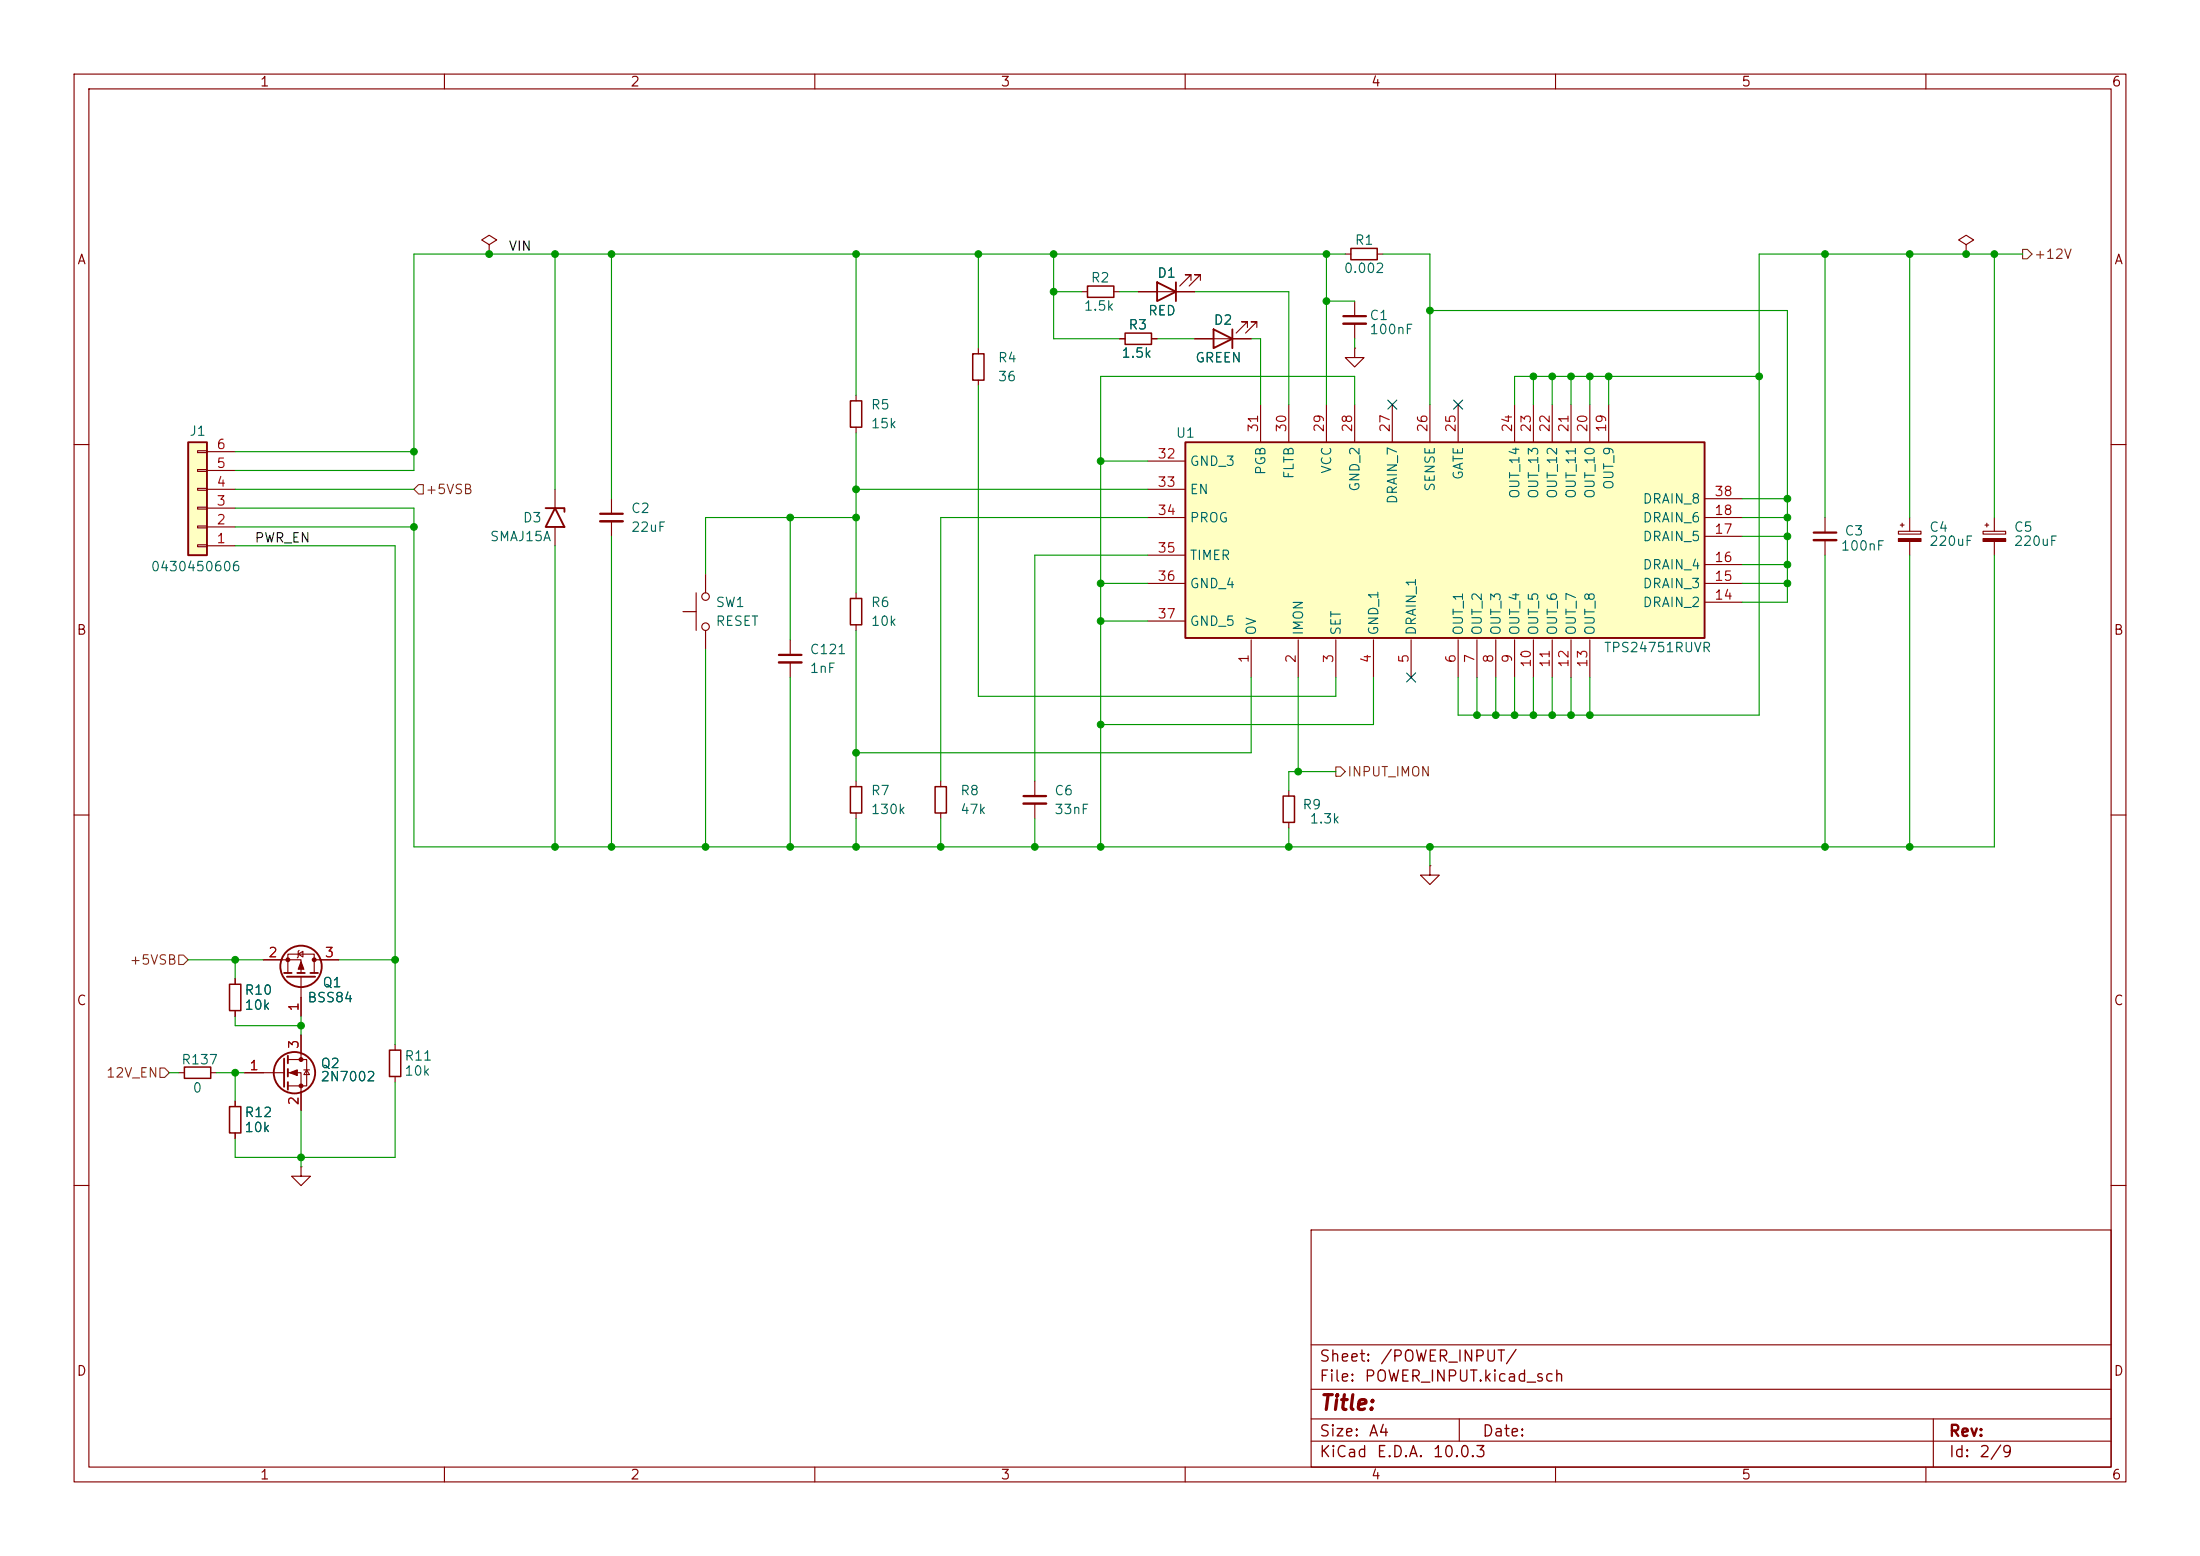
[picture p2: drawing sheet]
<svg xmlns="http://www.w3.org/2000/svg" width="297mm" height="210mm" viewBox="0 0 297 210" stroke-linecap="round" stroke-linejoin="round" font-family="sans-serif">
<g fill="none" stroke="#840000" stroke-width=".15">
<path d="M10 10h277v190h-277zM12 12h273v186h-273zM60 10v2M110 10v2M160 10v2M210 10v2M260 10v2M181.6 34.3h.8M185.9 34.3h.8M10 60h2M95.2 77.5v2.5M285 60h2"/>
<path d="M92.2 82.6h1.8M94 80v5.1M95.2 85.1v2.5M106.7 86.4v2M106.7 89.4v2M115.6 80v.8M115.6 84.3v.8M10 110h2M115.6 105.4v.8M115.6 109.7v.8M127 105.4v.8M127 109.7v.8"/>
<path d="M174 106.7v.7M174 111v.8M285 110h2M40.6 139.7v3.3M24.1 144.8h.8M28.4 144.8h.8M33 144.8h5.4M38.9 143h2.5v3.6h-2.5M38.9 144.8h1.7v5.1M41 144.4h.8M41.4 144.4l.4 .6h-.8zM53.3 141v.7"/>
<path d="M53.3 145.3v.8M10 160h2M177 166h108v32h-108zM285 160h2M60 198v2M110 198v2M160 198v2M177 194.5h108M177 191.5h108M177 187.5h108M177 181.5h108M197 191.5v3"/>
<path d="M210 198v2M260 198v2M261 191.5v6.5"/>
<circle cx="95.3" cy="84.6" r=".51"/>
<circle cx="95.3" cy="80.5" r=".51"/>
</g>
<path d="M105.2 88.4h3" fill="none" stroke="#840000" stroke-width=".3"/>
<path d="M105.2 89.4h3" fill="none" stroke="#840000" stroke-width=".33"/>
<path d="M182.4 33.5h3.5v1.6h-3.5zM114.8 80.8h1.5v3.5h-1.5zM114.8 106.2h1.5v3.5h-1.5zM126.2 106.2h1.6v3.5h-1.6zM173.2 107.4h1.6v3.6h-1.6zM24.9 144h3.5v1.5h-3.5zM52.6 141.7h1.5v3.6h-1.5z" fill="none" stroke="#840000" stroke-width=".2"/>
<g fill="none" stroke="#840000" stroke-width=".25">
<path d="M38.4 142.9v3.8M38.9 142.5v1M38.9 144.3v1M38.9 146.1v1"/>
<circle cx="39.8" cy="144.8" r="2.79"/>
</g>
<g fill="#840000" stroke="#840000" stroke-width=".15">
<path d="M39.1 144.8l1-.4v.8z"/>
<circle cx="40.6" cy="143" r=".25"/>
<circle cx="40.6" cy="146.6" r=".25"/>
</g>
<path d="M160 59.7h70.1v26.4h-70.1z" fill="#ffffc2"/>
<g fill="none" stroke="#840000" stroke-width=".25">
<path d="M156.2 38.1l2.5 1.3-2.5 1.2zM158.7 38.1v2.5M160 59.7h70.1v26.4h-70.1zM163.8 44.5l2.6 1.2-2.6 1.3zM166.4 44.5v2.5M73.7 68.6h2.5v.5M74.9 68.6l1.3 2.5h-2.5zM38.4 131.3h1M38.7 131.8h3.8M40.1 131.3h1M41.9 131.3h1"/>
<circle cx="40.6" cy="130.4" r="2.79"/>
</g>
<g fill="none" stroke="#840000" stroke-width=".15">
<path d="M66 33l1.1-.6-1.1-.6-1 .6 1 .6v1.3M66 34.3h.1M146 39.4h.8M150.4 39.4h.7M153.7 39.4h7.6M160.8 37.8v-.7h-.8h.8l-1.5 1.5M162.1 37.8v-.7h-.8h.8l-1.6 1.5M265.4 33l1-.6-1-.6-1 .6 1 .6v1.3M265.4 34.3h.1M115.6 53.3v.8M115.6 57.7v.7M132.1 47v.8"/>
<path d="M132.1 51.3v.8M151.1 45.7h.8M155.4 45.7h.8M161.3 45.7h7.6M168.4 44.2v-.8h-.8h.8l-1.5 1.6M169.7 44.2v-.8h-.8h.8l-1.6 1.6M170.2 54.6v5.1M174 54.6v5.1M179.1 54.6v5.1M182.9 54.6v5.1M188 54.6v5.1M193 54.6v5.1"/>
<path d="M196.8 54.6v5.1M204.5 54.6v5.1M207 54.6v5.1M209.5 54.6v5.1M212.1 54.6v5.1M214.6 54.6v5.1M217.2 54.6v5.1M74.9 66v2.6M74.9 71.1v2.6M82.5 67.3v2M82.5 70.4v2M154.9 78.7h5.1"/>
<path d="M154.9 69.9h5.1M154.9 62.2h5.1M154.9 66h5.1M154.9 74.9h5.1M230.1 78.7h5.1M230.1 76.2h5.1M230.1 72.4h5.1M230.1 69.9h5.1M230.1 67.3h5.1M246.4 69.9v2M246.4 72.9v2M256.3 71.7h3v.4h-3z"/>
<path d="M256.5 70.9h.5M256.8 70.6v.5M257.8 69.9v1.8M257.8 73.1v1.8M267.7 71.7h3.1v.4h-3.1zM268 70.9h.5M268.2 70.6v.5M269.2 69.9v1.8M269.2 73.1v1.8M154.9 83.8h5.1M168.9 86.4v5M175.3 86.4v5"/>
<path d="M180.3 86.4v5M185.4 86.4v5M190.5 86.4v5M196.8 86.4v5M199.4 86.4v5M201.9 86.4v5M204.5 86.4v5M207 86.4v5M209.5 86.4v5M212.1 86.4v5M214.6 86.4v5M230.1 81.3h5.1"/>
<path d="M139.7 105.4v2M139.7 108.5v2M193 116.8v1.3h1.3l-1.3 1.3-1.2-1.3h1.2M193 116.8h.1M31.7 132.1v.7M31.7 136.4v.8M35.6 129.5h5v1.8M38.9 131.3v-2.5h3.5v2.5M40.3 128.8l.6-.4v.8zM40.4 128.3l-.1 .1v.8l-.2 .1M40.6 131.8v5.4M42.4 129.5h3.3"/>
<path d="M31.7 148.6v.8M31.7 152.9v.8M40.6 157.5v1.3h1.3l-1.3 1.2-1.2-1.2h1.2M40.6 157.5h.1"/>
</g>
<g fill="#840000" stroke="#840000" stroke-width=".15">
<path d="M40.6 129.8l.4 1h-.7z"/>
<path d="M256.3 72.7h3v.4h-3z"/>
<path d="M267.7 72.7h3.1v.4h-3.1z"/>
<circle cx="42.4" cy="129.5" r=".25"/>
<circle cx="38.9" cy="129.5" r=".25"/>
</g>
<path d="M146.8 38.6h3.6v1.5h-3.6zM114.8 54.1h1.5v3.6h-1.5zM131.3 47.8h1.5v3.5h-1.5zM151.9 45h3.5v1.5h-3.5zM31 132.8h1.5v3.6h-1.5zM31 149.4h1.5v3.5h-1.5z" fill="none" stroke="#840000" stroke-width=".2"/>
<path d="M81 69.3h3.1M244.9 71.9h3M138.2 107.4h3" fill="none" stroke="#840000" stroke-width=".3"/>
<path d="M81 70.4h3.1M244.9 72.9h3M138.2 108.5h3" fill="none" stroke="#840000" stroke-width=".33"/>
<path d="M25.4 59.7h2.5v15.2h-2.5z" fill="#ffffc2"/>
<path d="M25.4 59.7h2.5v15.2h-2.5z" fill="none" stroke="#840000" stroke-width=".25"/>
<g fill="none" stroke="#840000" stroke-width=".15">
<path d="M153.7 39.4h2.5M158.7 39.4h2.6M151.1 45.7h.8M155.4 45.7h.8M161.3 45.7h2.5M166.4 45.7h2.5M182.9 47v1.3h1.2l-1.2 1.2-1.3-1.2h1.3M182.9 47h.1M182.9 40.6v2.1M182.9 43.7v2M26.7 73.5h1.2v.3h-1.2zM26.7 71h1.2v.2h-1.2z"/>
<path d="M26.7 68.5h1.2v.2h-1.2zM26.7 65.9h1.2v.3h-1.2zM26.7 63.4h1.2v.2h-1.2zM26.7 60.8h1.2v.3h-1.2zM27.9 73.7h3.8M27.9 71.1h3.8M27.9 68.6h3.8M27.9 66h3.8M27.9 63.5h3.8M27.9 61h3.8M31.7 132.1v.7M31.7 136.4v.8"/>
<path d="M35.6 129.5h2.5M40.6 134.6v2.6M40.6 139.7v2.5M43.2 129.5h2.5M31.7 148.6v.8M31.7 152.9v.8M33 144.8h2.6M40.6 147.3v2.6"/>
</g>
<path d="M181.4 42.7h3" fill="none" stroke="#840000" stroke-width=".3"/>
<path d="M181.4 43.7h3" fill="none" stroke="#840000" stroke-width=".33"/>
<path d="M273 33.7h.7l.6 .6-.6 .6h-.7zM55.9 66l.6-.6h.6v1.3h-.6zM180.3 103.5h.7l.6 .6-.6 .7h-.7zM24.1 128.9h.7l.6 .6-.6 .7h-.7zM21.6 144.1h.6l.7 .7-.7 .6h-.6z" fill="none" stroke="#725600" stroke-width=".15"/>
<g fill="none" stroke="#009600" stroke-width=".15">
<path d="M74.9 34.3v31.7M82.5 34.3v33M115.6 34.3v19M132.1 34.3v12.7M142.2 34.3v11.4h8.9M142.2 39.4h3.8M151.1 39.4h2.6M161.3 39.4h12.7v15.2M179.1 34.3v20.3M181.6 34.3h-125.7v29.2h-24.2M186.7 34.3h6.3v20.3M246.4 34.3v35.6"/>
<path d="M257.8 34.3v35.6M269.2 34.3v35.6M273 34.3h-35.5v62.2h-40.7v-5.1M115.6 58.4v21.6M132.1 52.1v41.9h48.2v-2.6M156.2 45.7h5.1M168.9 45.7h1.3v8.9M179.1 40.6h3.8M182.9 54.6v-3.8h-34.3v63.5M182.9 45.7v1.3M193 41.9h48.3v39.4h-6.1M207 50.8v3.8"/>
<path d="M209.5 50.8v3.8M212.1 50.8v3.8M214.6 50.8v3.8M217.2 50.8v3.8M237.5 50.8h-33v3.8M31.7 68.6h24.2v45.7h213.3v-39.4M31.7 66h24.2M31.7 73.7h21.6v67.3M31.7 61h24.2M31.7 71.1h24.2M74.9 73.7v40.6M82.5 72.4v41.9"/>
<path d="M106.7 69.9v16.5M115.6 69.9h-20.4v7.6M115.6 66h39.3M148.6 78.7h6.3M148.6 62.2h6.3M154.9 69.9h-27.9v35.5M154.9 74.9h-15.2v30.5M235.2 72.4h6.1M235.2 78.7h6.1M235.2 76.2h6.1M235.2 69.9h6.1M235.2 67.3h6.1"/>
<path d="M246.4 74.9v39.4M257.8 74.9v39.4M95.2 87.6v26.7M106.7 91.4v22.9M115.6 85.1v20.3M148.6 83.8h6.3M168.9 91.4v10.2h-53.3M175.3 91.4v12.7M185.4 91.4v6.4h-36.8M199.4 91.4v5.1M201.9 91.4v5.1M204.5 91.4v5.1"/>
<path d="M207 91.4v5.1M209.5 91.4v5.1M212.1 91.4v5.1M214.6 91.4v5.1M115.6 110.5v3.8M127 110.5v3.8M139.7 110.5v3.8M174 111.8v2.5M180.3 104.1h-6.3v2.6M193 114.3v2.5M25.4 129.5h10.2M31.7 129.5v2.6"/>
<path d="M31.7 137.2v1.2h8.9M40.6 137.2v2.5M45.7 129.5h7.6M22.9 144.8h1.2M29.2 144.8h3.8M31.7 144.8v3.8M40.6 149.9v7.6M53.3 146.1v10.1h-21.6v-2.5"/>
</g>
<path d="M187.4 54l1.2 1.2M188.6 54l-1.2 1.2M196.2 54l1.3 1.2M197.5 54l-1.3 1.2M189.9 90.8l1.2 1.2M191.1 90.8l-1.2 1.2" fill="none" stroke="#000084" stroke-width=".15"/>
<g fill="#009600" stroke="#009600" stroke-width=".14">
<circle cx="40.6" cy="156.2" r=".46"/>
<circle cx="74.9" cy="114.3" r=".46"/>
<circle cx="55.9" cy="71.1" r=".46"/>
<circle cx="31.7" cy="129.5" r=".46"/>
<circle cx="31.7" cy="144.8" r=".46"/>
<circle cx="40.6" cy="138.4" r=".46"/>
<circle cx="53.3" cy="129.5" r=".46"/>
<circle cx="148.6" cy="114.3" r=".46"/>
<circle cx="174" cy="114.3" r=".46"/>
<circle cx="209.5" cy="96.5" r=".46"/>
<circle cx="207" cy="96.5" r=".46"/>
<circle cx="204.5" cy="96.5" r=".46"/>
<circle cx="199.4" cy="96.5" r=".46"/>
<circle cx="201.9" cy="96.5" r=".46"/>
<circle cx="193" cy="114.3" r=".46"/>
<circle cx="175.3" cy="104.1" r=".46"/>
<circle cx="241.3" cy="72.4" r=".46"/>
<circle cx="241.3" cy="69.9" r=".46"/>
<circle cx="241.3" cy="76.2" r=".46"/>
<circle cx="241.3" cy="78.7" r=".46"/>
<circle cx="214.6" cy="96.5" r=".46"/>
<circle cx="212.1" cy="96.5" r=".46"/>
<circle cx="257.8" cy="114.3" r=".46"/>
<circle cx="246.4" cy="114.3" r=".46"/>
<circle cx="115.6" cy="34.3" r=".46"/>
<circle cx="106.7" cy="69.9" r=".46"/>
<circle cx="115.6" cy="114.3" r=".46"/>
<circle cx="95.2" cy="114.3" r=".46"/>
<circle cx="106.7" cy="114.3" r=".46"/>
<circle cx="82.5" cy="114.3" r=".46"/>
<circle cx="115.6" cy="101.6" r=".46"/>
<circle cx="127" cy="114.3" r=".46"/>
<circle cx="139.7" cy="114.3" r=".46"/>
<circle cx="148.6" cy="62.2" r=".46"/>
<circle cx="142.2" cy="39.4" r=".46"/>
<circle cx="148.6" cy="78.7" r=".46"/>
<circle cx="148.6" cy="83.8" r=".46"/>
<circle cx="115.6" cy="69.9" r=".46"/>
<circle cx="115.6" cy="66" r=".46"/>
<circle cx="132.1" cy="34.3" r=".46"/>
<circle cx="142.2" cy="34.3" r=".46"/>
<circle cx="179.1" cy="34.3" r=".46"/>
<circle cx="237.5" cy="50.8" r=".46"/>
<circle cx="246.4" cy="34.3" r=".46"/>
<circle cx="207" cy="50.8" r=".46"/>
<circle cx="265.4" cy="34.3" r=".46"/>
<circle cx="257.8" cy="34.3" r=".46"/>
<circle cx="217.2" cy="50.8" r=".46"/>
<circle cx="241.3" cy="67.3" r=".46"/>
<circle cx="214.6" cy="50.8" r=".46"/>
<circle cx="212.1" cy="50.8" r=".46"/>
<circle cx="209.5" cy="50.8" r=".46"/>
<circle cx="269.2" cy="34.3" r=".46"/>
<circle cx="82.5" cy="34.3" r=".46"/>
<circle cx="55.9" cy="61" r=".46"/>
<circle cx="74.9" cy="34.3" r=".46"/>
<circle cx="66" cy="34.3" r=".46"/>
<circle cx="193" cy="41.9" r=".46"/>
<circle cx="179.1" cy="40.6" r=".46"/>
<circle cx="148.6" cy="97.8" r=".46"/>
</g>
<text font-size="2" fill="#840000" x="178" y="190.8">Title:</text>
<g font-size="1.5" fill="#840000">
<text x="178" y="184.2">Sheet:</text>
<text x="186.2" y="184.2">/POWER_INPUT/</text>
<text x="178" y="186.9">File:</text>
<text x="184.1" y="186.9">POWER_INPUT.kicad_sch</text>
<text x="178" y="197.1">KiCad</text>
<text x="178" y="194.3">Size:</text>
<text x="184.7" y="194.3">A4</text>
<text x="185.7" y="197.1">E.D.A.</text>
<text x="193.3" y="197.1">10.0.3</text>
<text x="200" y="194.3">Date:</text>
<text x="263" y="194.3">Rev:</text>
<text x="263" y="197.1">Id:</text>
<text x="267.1" y="197.1">2/9</text>
</g>
<g font-size="1.3" fill="#840000">
<text x="35" y="12">1</text>
<text x="85" y="12">2</text>
<text x="135" y="12">3</text>
<text x="185" y="12">4</text>
<text x="235" y="12">5</text>
<text x="285" y="12">6</text>
<text x="10.3" y="36">A</text>
<text x="285.3" y="36">A</text>
<text x="10.3" y="86">B</text>
<text x="285.3" y="86">B</text>
<text x="10.3" y="136">C</text>
<text x="285.3" y="136">C</text>
<text x="10.3" y="186">D</text>
<text x="285.3" y="186">D</text>
<text x="35" y="200">1</text>
<text x="85" y="200">2</text>
<text x="135" y="200">3</text>
<text x="185" y="200">4</text>
<text x="235" y="200">5</text>
<text x="285" y="200">6</text>
</g>
<g font-size="1.3" fill="#0f0f0f">
<text x="68.6" y="34.2">VIN</text>
<text x="34.3" y="73.5">PWR_EN</text>
</g>
<g font-size="1.3" fill="#006464">
<text x="182.8" y="33.4">R1</text>
<text x="147.2" y="38.4">R2</text>
<text x="156.1" y="37.8">D1</text>
<text x="181.3" y="37.2">0.002</text>
<text x="146.2" y="42.2">1.5k</text>
<text x="152.2" y="44.8">R3</text>
<text x="154.9" y="42.9">RED</text>
<text x="163.8" y="44.2">D2</text>
<text x="184.8" y="43.5">C1</text>
<text x="184.8" y="45.4">100nF</text>
<text x="134.6" y="49.2">R4</text>
<text x="134.6" y="51.8">36</text>
<text x="151.3" y="48.6">1.5k</text>
<text x="161.3" y="49.2">GREEN</text>
<text x="25.5" y="59.1">J1</text>
<text x="117.5" y="55.6">R5</text>
<text x="117.5" y="58.1">15k</text>
<text x="158.6" y="59.4">U1</text>
<text x="160.5" y="63.2">GND_3</text>
<text x="171.2" y="64.2" transform="rotate(-90 171.2 64.2)">PGB</text>
<text x="175" y="64.8" transform="rotate(-90 175 64.8)">FLTB</text>
<text x="180" y="64" transform="rotate(-90 180 64)">VCC</text>
<text x="197.8" y="64.9" transform="rotate(-90 197.8 64.9)">GATE</text>
<text x="70.5" y="70.8">D3</text>
<text x="85.1" y="69.6">C2</text>
<text x="160.5" y="67">EN</text>
<text x="160.5" y="70.8">PROG</text>
<text x="183.9" y="66.4" transform="rotate(-90 183.9 66.4)">GND_2</text>
<text x="188.9" y="68.1" transform="rotate(-90 188.9 68.1)">DRAIN_7</text>
<text x="194" y="66.4" transform="rotate(-90 194 66.4)">SENSE</text>
<text x="205.4" y="67.4" transform="rotate(-90 205.4 67.4)">OUT_14</text>
<text x="208" y="67.4" transform="rotate(-90 208 67.4)">OUT_13</text>
<text x="210.5" y="67.4" transform="rotate(-90 210.5 67.4)">OUT_12</text>
<text x="213.1" y="67.4" transform="rotate(-90 213.1 67.4)">OUT_11</text>
<text x="215.6" y="67.4" transform="rotate(-90 215.6 67.4)">OUT_10</text>
<text x="218.1" y="66.2" transform="rotate(-90 218.1 66.2)">OUT_9</text>
<text x="221.7" y="70.8">DRAIN_6</text>
<text x="221.7" y="68.3">DRAIN_8</text>
<text x="20.3" y="77.4">0430450606</text>
<text x="66" y="73.4">SMAJ15A</text>
<text x="85.1" y="72.1">22uF</text>
<text x="160.5" y="75.9">TIMER</text>
<text x="221.7" y="77.2">DRAIN_4</text>
<text x="221.7" y="73.4">DRAIN_5</text>
<text x="248.4" y="74.6">100nF</text>
<text x="248.9" y="72.6">C3</text>
<text x="260.4" y="72.1">C4</text>
<text x="260.4" y="74">220uF</text>
<text x="271.8" y="72.1">C5</text>
<text x="271.8" y="74">220uF</text>
<text x="96.5" y="82.3">SW1</text>
<text x="117.5" y="82.3">R6</text>
<text x="160.5" y="79.7">GND_4</text>
<text x="221.7" y="82.3">DRAIN_2</text>
<text x="221.7" y="79.7">DRAIN_3</text>
<text x="96.5" y="84.8">RESET</text>
<text x="109.2" y="88.6">C121</text>
<text x="117.5" y="84.8">10k</text>
<text x="160.5" y="84.8">GND_5</text>
<text x="169.9" y="85.9" transform="rotate(-90 169.9 85.9)">OV</text>
<text x="176.2" y="85.9" transform="rotate(-90 176.2 85.9)">IMON</text>
<text x="181.3" y="85.9" transform="rotate(-90 181.3 85.9)">SET</text>
<text x="186.4" y="85.9" transform="rotate(-90 186.4 85.9)">GND_1</text>
<text x="191.5" y="85.9" transform="rotate(-90 191.5 85.9)">DRAIN_1</text>
<text x="197.8" y="85.9" transform="rotate(-90 197.8 85.9)">OUT_1</text>
<text x="200.4" y="85.9" transform="rotate(-90 200.4 85.9)">OUT_2</text>
<text x="202.9" y="85.9" transform="rotate(-90 202.9 85.9)">OUT_3</text>
<text x="205.4" y="85.9" transform="rotate(-90 205.4 85.9)">OUT_4</text>
<text x="208" y="85.9" transform="rotate(-90 208 85.9)">OUT_5</text>
<text x="210.5" y="85.9" transform="rotate(-90 210.5 85.9)">OUT_6</text>
<text x="213.1" y="85.9" transform="rotate(-90 213.1 85.9)">OUT_7</text>
<text x="215.6" y="85.9" transform="rotate(-90 215.6 85.9)">OUT_8</text>
<text x="216.4" y="88.3">TPS24751RUVR</text>
<text x="109.2" y="91.1">1nF</text>
<text x="117.5" y="107.7">R7</text>
<text x="129.5" y="107.7">R8</text>
<text x="142.2" y="107.7">C6</text>
<text x="117.5" y="110.2">130k</text>
<text x="129.5" y="110.2">47k</text>
<text x="142.2" y="110.2">33nF</text>
<text x="175.7" y="109.6">R9</text>
<text x="176.7" y="111.5">1.3k</text>
<text x="32.9" y="136.6">10k</text>
<text x="32.9" y="134.6">R10</text>
<text x="41.4" y="135.6">BSS84</text>
<text x="43.4" y="133.6">Q1</text>
<text x="24.4" y="144">R137</text>
<text x="54.5" y="143.5">R11</text>
<text x="25.9" y="147.8">0</text>
<text x="43.2" y="144.5">Q2</text>
<text x="43.2" y="146.3">2N7002</text>
<text x="54.5" y="145.5">10k</text>
<text x="32.9" y="153.1">10k</text>
<text x="32.9" y="151.1">R12</text>
</g>
<g font-size="1.3" fill="#725600">
<text x="274.5" y="35.3">+12V</text>
<text x="57.3" y="67">+5VSB</text>
<text x="181.8" y="105.1">INPUT_IMON</text>
<text x="17.4" y="130.5">+5VSB</text>
<text x="14.2" y="145.8">12V_EN</text>
</g>
<g font-size="1.3" fill="#a90000">
<text x="170.2" y="58.5" transform="rotate(-90 170.2 58.5)">31</text>
<text x="174" y="58.5" transform="rotate(-90 174 58.5)">30</text>
<text x="179" y="58.5" transform="rotate(-90 179 58.5)">29</text>
<text x="182.9" y="58.5" transform="rotate(-90 182.9 58.5)">28</text>
<text x="187.9" y="58.5" transform="rotate(-90 187.9 58.5)">27</text>
<text x="193" y="58.5" transform="rotate(-90 193 58.5)">26</text>
<text x="196.8" y="58.5" transform="rotate(-90 196.8 58.5)">25</text>
<text x="204.4" y="58.5" transform="rotate(-90 204.4 58.5)">24</text>
<text x="207" y="58.5" transform="rotate(-90 207 58.5)">23</text>
<text x="209.5" y="58.5" transform="rotate(-90 209.5 58.5)">22</text>
<text x="212.1" y="58.5" transform="rotate(-90 212.1 58.5)">21</text>
<text x="214.6" y="58.5" transform="rotate(-90 214.6 58.5)">20</text>
<text x="217.1" y="58.5" transform="rotate(-90 217.1 58.5)">19</text>
<text x="29.1" y="63.5">5</text>
<text x="29.1" y="60.9">6</text>
<text x="156.2" y="62.2">32</text>
<text x="29.1" y="71.1">2</text>
<text x="29.1" y="68.6">3</text>
<text x="29.1" y="66">4</text>
<text x="156.2" y="66">33</text>
<text x="156.2" y="69.8">34</text>
<text x="231.4" y="69.8">18</text>
<text x="231.4" y="67.3">38</text>
<text x="29.1" y="73.6">1</text>
<text x="156.2" y="74.9">35</text>
<text x="231.4" y="76.2">16</text>
<text x="231.4" y="72.4">17</text>
<text x="156.2" y="78.7">36</text>
<text x="156.2" y="83.8">37</text>
<text x="231.4" y="81.3">14</text>
<text x="231.4" y="78.7">15</text>
<text x="168.9" y="89.6" transform="rotate(-90 168.9 89.6)">1</text>
<text x="175.2" y="89.6" transform="rotate(-90 175.2 89.6)">2</text>
<text x="180.3" y="89.6" transform="rotate(-90 180.3 89.6)">3</text>
<text x="185.4" y="89.6" transform="rotate(-90 185.4 89.6)">4</text>
<text x="190.5" y="89.6" transform="rotate(-90 190.5 89.6)">5</text>
<text x="196.8" y="89.6" transform="rotate(-90 196.8 89.6)">6</text>
<text x="199.4" y="89.6" transform="rotate(-90 199.4 89.6)">7</text>
<text x="201.9" y="89.6" transform="rotate(-90 201.9 89.6)">8</text>
<text x="204.4" y="89.6" transform="rotate(-90 204.4 89.6)">9</text>
<text x="207" y="90.2" transform="rotate(-90 207 90.2)">10</text>
<text x="209.5" y="90.2" transform="rotate(-90 209.5 90.2)">11</text>
<text x="212.1" y="90.2" transform="rotate(-90 212.1 90.2)">12</text>
<text x="214.6" y="90.2" transform="rotate(-90 214.6 90.2)">13</text>
<text x="36.1" y="129.5">2</text>
<text x="43.7" y="129.5">3</text>
<text x="40.6" y="136.6" transform="rotate(-90 40.6 136.6)">1</text>
<text x="40.6" y="141.7" transform="rotate(-90 40.6 141.7)">3</text>
<text x="33.6" y="144.8">1</text>
<text x="40.6" y="149.3" transform="rotate(-90 40.6 149.3)">2</text>
</g>
</svg>
